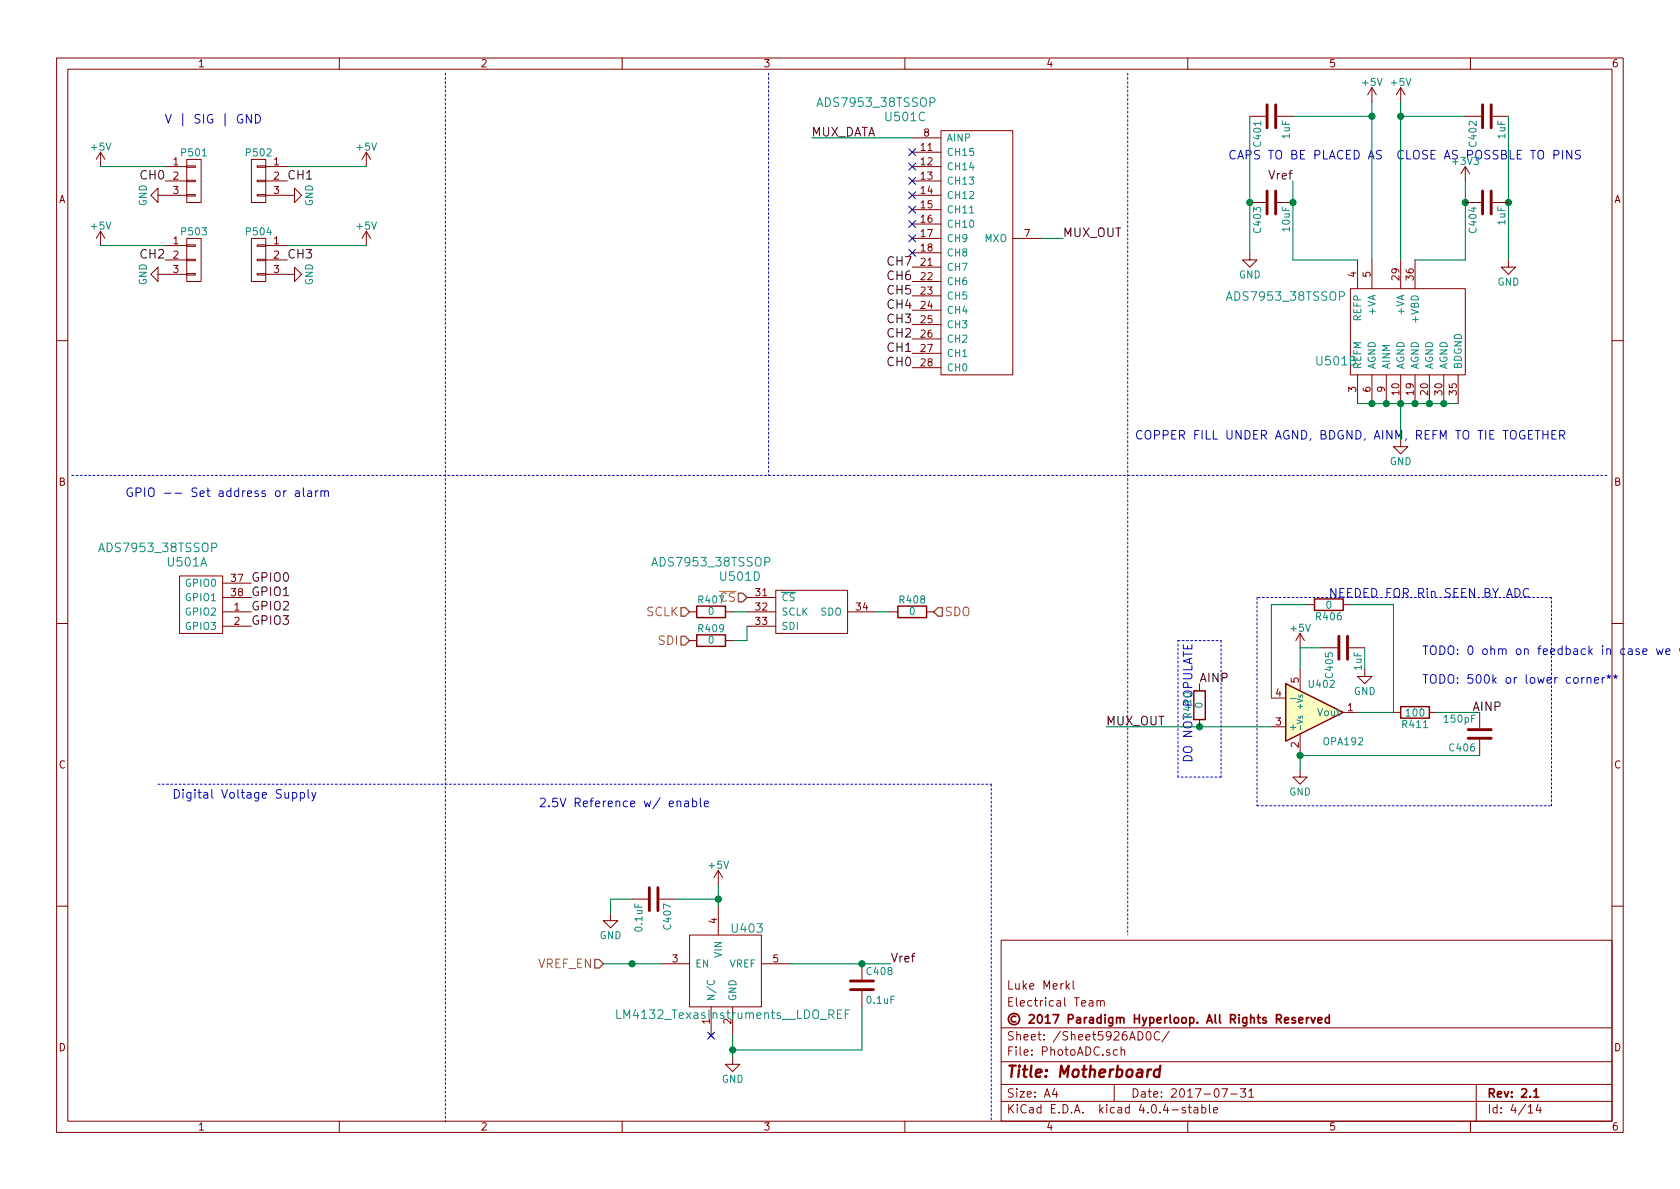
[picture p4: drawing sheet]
<svg xmlns="http://www.w3.org/2000/svg" width="297mm" height="210mm" viewBox="0 0 297 210" stroke-linecap="round" stroke-linejoin="round" font-family="sans-serif">
<g fill="none" stroke="#840000" stroke-width=".18">
<path d="M10 10.3h277v189.9h-277zM12 12.2h273v186.1h-273zM60 10.3v1.9M110 10.3v1.9M160 10.3v1.9M210 10.3v1.9M242.6 15.5l.7 1.3M242.6 15.5v2.5M242.6 15.5l-.8 1.3M247.6 15.5l.8 1.3M247.6 15.5v2.5M247.6 15.5l-.7 1.3"/>
<path d="M260 10.3v1.9M17.8 26.9v2.6M17.8 26.9l-.8 1.3M17.8 26.9l.7 1.3M27.9 34.5v-1.2l-1.2 1.2 1.2 1.3v-1.3h5.1M29.2 29.5h3.8M29.2 32h3.8M33 34.4h1.5v.3h-1.5zM33 31.9h1.5v.2h-1.5zM33 29.3h1.5v.3h-1.5zM33 28.2h2.6v7.6h-2.6zM44.4 28.2h2.6v7.6h-2.6z"/>
<path d="M45.5 34.4h1.5v.3h-1.5zM45.5 31.9h1.5v.2h-1.5zM45.5 29.3h1.5v.3h-1.5zM47 34.5h5.1v-1.2l1.2 1.2-1.2 1.3v-1.3M47 29.5h3.8M47 32h3.8M64.8 26.9v2.6M64.8 26.9l.7 1.3M64.8 26.9l-.8 1.3M161.3 24.4h5.1M161.3 26.9h5.1M161.3 29.5h5.1"/>
<path d="M161.3 32h5.1M161.3 34.5h5.1M161.3 37.1h5.1M161.3 39.6h5.1M166.4 23.1h12.7v43.2h-12.7zM221 20.6h2.8M221 35.8h2.8M225.8 20.6h2.8M225.8 35.8h2.8M259.1 20.6h2.8M259.1 35.8h2.8M259.1 29.5l-.8 1.2"/>
<path d="M259.1 29.5v2.5M259.1 29.5l.7 1.2M263.9 20.6h2.8M263.9 35.8h2.8M17.8 40.9l-.8 1.3M17.8 40.9v2.5M17.8 40.9l.7 1.3M27.9 48.5v-1.3l-1.2 1.3 1.2 1.3v-1.3h5.1M29.2 43.4h3.8M29.2 46h3.8M33 48.4h1.5v.2h-1.5zM33 45.8h1.5v.3h-1.5z"/>
<path d="M33 43.3h1.5v.3h-1.5zM33 42.2h2.6v7.6h-2.6zM44.4 42.2h2.6v7.6h-2.6zM45.5 48.4h1.5v.2h-1.5zM45.5 45.8h1.5v.3h-1.5zM45.5 43.3h1.5v.3h-1.5zM47 48.5h5.1v-1.3l1.2 1.3-1.2 1.3v-1.3M47 43.4h3.8M47 46h3.8M64.8 40.9l.7 1.3M64.8 40.9v2.5M64.8 40.9l-.8 1.3"/>
<path d="M161.3 42.2h5.1M161.3 47.2h5.1M161.3 49.8h5.1M161.3 52.3h5.1M161.3 54.9h5.1M161.3 57.4h5.1M161.3 59.9h5.1M161.3 44.7h5.1M179.1 42.2h5M221 44.7v1.3h-1.3l1.3 1.2 1.2-1.2h-1.2M238.8 51h20.3v15.3h-20.3zM240 46v5"/>
<path d="M242.6 46v5M247.6 46v5M250.2 46v5M266.7 46v1.2h-1.3l1.3 1.3 1.3-1.3h-1.3M10 60.2h2M161.3 62.5h5.1M161.3 65h5.1M240 66.3v5.1M242.6 66.3v5.1M245.1 66.3v5.1M247.6 77.7v1.3h1.3l-1.3 1.3-1.2-1.3h1.2M247.6 66.3v5.1"/>
<path d="M250.2 66.3v5.1M252.7 66.3v5.1M255.3 66.3v5.1M257.8 66.3v5.1M285 60.2h2M10 110.3h2M31.7 101.8h7.7v10.2h-7.7zM39.4 108.2h5M39.4 110.7h5M39.4 103.1h5M39.4 105.7h5M121.9 108.2h1.3"/>
<path d="M121.9 113.3h1.3M128.3 108.2h1.2M128.3 113.3h1.2M132.1 108.2h5.1M132.1 110.7h5.1M132.1 105.7h5.1M137.2 104.4h12.7v7.6h-12.7zM149.9 108.2h5M157.5 108.2h1.2M163.8 108.2h1.3M229.9 112v2.5M229.9 118.4v3.8"/>
<path d="M229.9 112l-.8 1.3M229.9 112l.7 1.3M231.1 106.9h1.3M233.7 114.5h2.8M237.5 106.9h1.3M238.5 114.5h2.8M241.3 118.4v1.2h1.3l-1.3 1.3-1.3-1.3h1.3M285 110.3h2M212.1 120.9v1.3M212.1 127.2v1.3M224.8 128.5h2.5M224.8 123.4h2.5"/>
<path d="M229.9 136.1v1.3h1.2l-1.2 1.3-1.3-1.3h1.3M229.9 129.8v3.8M237.5 126h2.5M246.4 126h1.2M252.7 126h1.3M261.6 126v2.8M261.6 130.8v2.8M111.8 159h2.8M116.6 159h2.8M127 153.9v2.6M127 153.9l-.8 1.3M127 153.9l.8 1.3"/>
<path d="M10 160.2h2M107.9 161.5v1.3h1.3l-1.3 1.3-1.2-1.3h1.2M116.8 170.4h5.1M121.9 165.3h12.7v12.7h-12.7zM125.7 178v5.1M127 160.3v5M129.5 178v5.1M134.6 170.4h5.1M152.4 170.4v2.8M152.4 175.3v2.7M177 166.3h108v32h-108zM188.7 174.4l.4 .5"/>
<path d="M189.1 173.9l-.6 .6M189.7 173.4v1.3l.2 .2M192.6 177h.6v.9M193.2 177.3l-.4 .1-.3 .2 .3 .3 .4-.1M194 177.1l.2-.2 .3 .1 .1 .9M194 176.9v1M194.6 177.1a.36 .36 0 0 1 .3-.2 .36 .36 0 0 1 .3 .2v.8M285 160.2h2M60 198.3v1.9M110 198.3v1.9M125.4 182.8l.6 .6M126 182.8l-.6 .6"/>
<path d="M129.5 186.9v1.3h1.3l-1.3 1.3-1.2-1.3h1.2M160 198.3v1.9M177 194.8h108M177 191.8h108M177 187.8h108M177 181.8h108M186.4 192.5l-.3 1h.9M186.8 193v1M197 191.8v3M197.6 185.7l-.5-.1-.3 .3 .1 .6 .2 .1 .5-.1M198.2 185.7l.2-.1 .4 .1 .1 .9M198.2 185.1v1.5"/>
<path d="M202.8 182.6l.2-.2a.81 .81 0 0 1 .6 .6 .81 .81 0 0 1-.3 .8l-.2 .1a.79 .79 0 0 1-.3-1.3zM205 182.6a.7 .7 0 0 0-.9 .2 .7 .7 0 0 0 .1 .9 .55 .55 0 0 0 .8 .1M206.7 182.3l-1.3 2M209.6 195.9a.37 .37 0 0 0-.6 .1l.1 .3 .5 .1 .1 .1-.3 .3-.4-.1M210 198.3v1.9M210.1 195.8h.5M210.3 195.3v1.3l.3 .2M211.2 195.9h.5l.1 .9M211.8 196.2l-.5 .1-.2 .2 .2 .3 .5-.1M212.5 195.9l.4-.1 .3 .3-.1 .6h-.6M212.5 195.3v1.5M213.8 195.3v1.3l.2 .2"/>
<path d="M214.6 196.3l.7-.1-.1-.3-.4-.1-.2 .2v.7h.6M216 192.5h1l-.6 1.5M217.6 193.5h1.1M219.3 192.5h.9l-.5 .6 .5 .1v.7l-.2 .1-.7-.1M220.8 193l.4-.5v1.5M220.8 194h.9M260 198.3v1.9M261 191.8v6.5M270.2 196.8h.8M272 195.2l-.4 1.1h.9M272.3 195.8v1"/>
</g>
<path d="M231 179.9v1M231.4 179.9l-.4 .3M231.8 179.9l.4 1 .3-1M235 179.4v1.5M227.1 180.4l.7-.1v-.3l-.4-.1-.3 .2 .1 .7h.6M229 180a.37 .37 0 0 0-.6 .1l.1 .3 .5 .1 .1 .1-.2 .3-.5-.1M229.6 180.4l.8-.1-.1-.3-.4-.1-.3 .2 .1 .7h.6M233 180.4l.7-.1v-.3l-.5-.1-.2 .2 .1 .7h.6M235 180l-.4-.1-.3 .3 .1 .6 .2 .1 .4-.1M271.2 193l.4-.5v1.5M271.2 194h.9" fill="none" stroke="#840000" stroke-width=".3"/>
<path d="M205.1 189.2a.7 .7 0 0 0-1 .3v.8l.2 .1 .6-.1M205.2 188.4l-.3 2" fill="none" stroke="#840000" stroke-width=".41"/>
<g fill="none" stroke="#0000c2" stroke-width=".18">
<path d="M42.8 20.3a.71 .71 0 0 0-.8 .7 .71 .71 0 0 0 .8 .7l.1-.6h-.3M44.4 20.2v1.6l-.8-1.6v1.6M45.2 20.2a.77 .77 0 0 1 .9 .8 .77 .77 0 0 1-.9 .8zM274.8 27.4l.7-.1 .1-.2v-.4l-.3-.1h-.5v1.5M276.3 26.6v1.5M277.9 26.6v1.5l-.9-1.5v1.5M279.4 26.7a.62 .62 0 0 0-.8 0v.5l.7 .3v.5a.62 .62 0 0 1-.8 0M272.8 76.1v1.5M272.8 76.9h.9M273.7 76.1v1.5M274.4 76.9h.5M275.1 76.1h-.7v1.5h.7"/>
<path d="M275.8 76.9h.7l.2-.3-.1-.3-.2-.2h-.6v1.5M276.1 76.9l.6 .7M23.3 86.4a.71 .71 0 0 0-.9 .6 .71 .71 0 0 0 .9 .7l.1-.6h-.3M24.1 87.1l.7-.1 .1-.2v-.4l-.3-.1h-.5v1.5M25.6 86.3v1.5M26.5 86.4a.5 .5 0 0 1 .5-.1 .5 .5 0 0 1 .3 .5l-.1 .8a.53 .53 0 0 1-.6 .2 .53 .53 0 0 1-.4-.5v-.5zM57.4 87a.35 .35 0 0 1 .3-.2 .35 .35 0 0 1 .4 .2v.8M209.2 114v.7h1.5v-.7M267.9 104.1a.77 .77 0 0 1 .9 .7 .77 .77 0 0 1-.9 .8zM270.3 104.2a.62 .62 0 0 0-.8 0 .62 .62 0 0 0-.2 .7 .58 .58 0 0 0 .3 .6 .58 .58 0 0 0 .7-.1M280.6 120l.1-.1a.36 .36 0 0 1 .6 .1v.8M280.6 119.8v1"/>
<path d="M283.3 119.8v1M283.7 119.8l-.3 .1-.1 .2M284.1 119.5l.4 .2 .3-.2M284.2 120l.3-.3 .2 .3M284.5 119.3v.4M285.3 119.5l.3 .2 .4-.2M285.4 120l.2-.3 .2 .3M285.6 119.3v.4M54.5 139.6v1.3l.2 .2M281.9 120.3l.8-.1-.1-.3-.5-.1-.2 .2 .1 .7h.6M51.7 140.2a.48 .48 0 0 1 .7 .1v.7a.48 .48 0 0 1-.7 .1M53.1 140.2a.48 .48 0 0 1 .7 .1v.7a.48 .48 0 0 1-.7 .1"/>
<path d="M53.1 140.1v1.6M55.1 140.1l.4 1M55.9 140.1l-.6 1.4-.2 .2M119.7 141.8l.1-.1a.36 .36 0 0 1 .6 .2v.8M121.1 141.7h.6v1M121.7 142l-.5 .1a.3 .3 0 0 0-.2 .3 .3 .3 0 0 0 .2 .3l.5-.1M122.5 141.7a.48 .48 0 0 1 .6 .1v.7a.48 .48 0 0 1-.6 .1M122.5 141.1v1.6M123.8 141.1v1.4l.3 .2M124.5 142.2l.8-.2-.1-.3h-.4l-.3 .2 .1 .7h.6"/>
</g>
<g fill="none" stroke="#000084" stroke-width=".18">
<path d="M160.7 26.3l1.2 1.2M160.7 28.8l1.2 1.3M160.7 31.4l1.2 1.2M160.7 33.9l1.2 1.2M160.7 36.5l1.2 1.2M160.7 39l1.2 1.2M161.9 26.3l-1.2 1.2M161.9 28.8l-1.2 1.3M161.9 31.4l-1.2 1.2M161.9 33.9l-1.2 1.2M161.9 36.5l-1.2 1.2M161.9 39l-1.2 1.2"/>
<path d="M160.7 41.5l1.2 1.3M160.7 44.1l1.2 1.2M161.9 41.5l-1.2 1.3M161.9 44.1l-1.2 1.2M125.1 182.5l1.2 1.2M126.3 182.5l-1.2 1.2"/>
</g>
<g fill="none" stroke="#008400" stroke-width=".18">
<path d="M242.6 18v28M247.6 18v28M17.8 29.5h11.4M50.8 29.5h14M143.5 24.4h17.8M221 20.6v24.1M228.6 32v14h11.4M228.6 20.6h14M247.6 20.6h11.5M259.1 32v14h-8.9M266.7 20.6v25.4M17.8 43.4h11.4"/>
<path d="M50.8 43.4h14M184.1 42.2h3.9M240 71.4h17.8M247.6 71.4v6.3M129.5 108.2h2.6M132.1 110.7v2.6h-2.6M154.9 108.2h2.6M231.1 106.9h-6.3v16.5M233.7 114.5h-3.8v3.9M238.8 106.9h7.6v19.1h-6.4M241.3 114.5v3.9M195.6 128.5h29.2"/>
<path d="M254 126h7.6M261.6 133.6h-31.7v2.5M111.8 159h-3.9v2.5M119.4 159h7.6M127 156.5v3.8M106.7 170.4h10.1M139.7 170.4h17.8M152.4 178v7.7h-22.9M129.5 183.1v3.8"/>
</g>
<g fill="none" stroke="#0000c2" stroke-width=".18" stroke-dasharray=".3 .4">
<path d="M78.7 12.9v185.5M135.9 12.9v71.2M199.4 12.9v152.4M12.7 84.1h271.8M208.3 113.3h7.6M215.9 113.3v24.1M222.2 105.7v36.8M274.3 105.7h-52.1M27.9 138.7h147.4M175.3 138.7v59.7M208.3 137.4v-24.1M215.9 137.4h-7.6"/>
<path d="M222.2 142.5h52.1M274.3 142.5v-36.8"/>
</g>
<path d="M227.3 120.9l10.2 5.1-10.2 5.1z" fill="#ffffc2" stroke="#ffffc2" stroke-width=".18"/>
<path d="M123.2 107.2h5.1v2h-5.1zM123.2 112.3h5.1v2h-5.1zM158.7 107.2h5.1v2h-5.1zM232.4 105.9h5.1v2h-5.1zM211.1 122.2h2v5h-2zM227.3 120.9l10.2 5.1-10.2 5.1zM247.6 125h5.1v2h-5.1z" fill="none" stroke="#840000" stroke-width=".25"/>
<path d="M228.1 123.5h1M229.7 126.7l-.1 .2 .2 .1 .2-.3h.3v.3M109.1 178.6v1.5h.7M125.1 173.4a.5 .5 0 0 0 .1 .6 .5 .5 0 0 0 .6 .1l.3-.1a.41 .41 0 0 0 .1-.6M148.1 179.3h.5M148.8 178.6h-.7v1.5h.7M149.5 179.3h.5M150.2 178.6h-.7v1.5" fill="none" stroke="#008484" stroke-width=".18"/>
<g fill="none" stroke="#840000" stroke-width=".51">
<path d="M224 18.5v4.1M225.6 18.5v4.1M262.1 18.5v4.1M263.7 18.5v4.1M224 33.8v4M225.6 33.8v4M262.1 33.8v4M263.7 33.8v4M236.7 112.5v4.1M238.3 112.5v4.1M259.6 129h4.1M259.6 130.6h4.1"/>
<path d="M114.8 157v4M116.3 157v4M150.4 175h4M150.4 173.5h4"/>
</g>
<g fill="#008400" stroke="#008400" stroke-width=".25">
<circle cx="229.9" cy="133.6" r=".51"/>
<circle cx="212.1" cy="128.5" r=".51"/>
<circle cx="129.5" cy="185.7" r=".51"/>
<circle cx="111.8" cy="170.4" r=".51"/>
<circle cx="127" cy="159" r=".51"/>
<circle cx="152.4" cy="170.4" r=".51"/>
<circle cx="259.1" cy="35.8" r=".51"/>
<circle cx="228.6" cy="35.8" r=".51"/>
<circle cx="242.6" cy="20.6" r=".51"/>
<circle cx="221" cy="35.8" r=".51"/>
<circle cx="247.7" cy="20.6" r=".51"/>
<circle cx="242.6" cy="71.4" r=".51"/>
<circle cx="245.1" cy="71.4" r=".51"/>
<circle cx="247.7" cy="71.4" r=".51"/>
<circle cx="250.2" cy="71.4" r=".51"/>
<circle cx="252.7" cy="71.4" r=".51"/>
<circle cx="255.3" cy="71.4" r=".51"/>
<circle cx="266.7" cy="35.8" r=".51"/>
</g>
<path d="M120.4 107.4h.8l.7 .8-.7 .8h-.8zM120.4 112.5h.8l.7 .8-.7 .7h-.8zM130.6 104.9h.7l.8 .8-.8 .7h-.7zM165.9 107.4h.7v1.6h-.7l-.8-.8zM105.2 169.7h.7l.8 .7-.8 .8h-.7z" fill="none" stroke="#848400" stroke-width=".25"/>
<text font-size="2.8" fill="#840000" x="178" y="190.5">Title: Motherboard</text>
<g font-size="2.1" fill="#0000c2">
<text x="28.5" y="21.8">V | SIG | GND</text>
<text x="217.2" y="28.2">CAPS TO BE PLACED AS CLOSE AS POSSBLE TO PINS</text>
<text x="200.7" y="77.7">COPPER FILL UNDER AGND, BDGND, AINM, REFM TO TIE TOGETHER</text>
<text x="29.5" y="87.9">GPIO -- Set address or alarm</text>
<text x="234.9" y="105.7">NEEDED FOR Rin SEEN BY ADC</text>
<text x="251.5" y="115.8">TODO: 0 ohm on feedback in case we want to jum</text>
<text x="251.5" y="120.9">TODO: 500k or lower corner**</text>
<text x="210.8" y="134.9" transform="rotate(-90 210.8 134.9)">DO NOT POPULATE</text>
<text x="30.5" y="141.2">Digital Voltage Supply</text>
<text x="95.2" y="142.7">2.5V Reference w/ enable</text>
</g>
<g font-size="2.1" fill="#008484">
<text x="145" y="18.9">ADS7953_38TSSOP</text>
<text x="156.7" y="21.4">U501C</text>
<text x="217.4" y="53.2">ADS7953_38TSSOP</text>
<text x="232.9" y="64.6">U501B</text>
<text x="18" y="97.6">ADS7953_38TSSOP</text>
<text x="29.7" y="100.2">U501A</text>
<text x="115.8" y="100.2">ADS7953_38TSSOP</text>
<text x="127.2" y="106.4">CS</text>
<text x="127.5" y="102.7">U501D</text>
<text x="129.5" y="164.9">U403</text>
<text x="109.9" y="180.2">LM4132_TexasInstruments__LDO_REF</text>
</g>
<g font-size="2.1">
<text x="143.5" y="24.1">MUX_DATA</text>
<text x="25" y="31.7">CH0</text>
<text x="50.8" y="31.7">CH1</text>
<text x="224.5" y="31.7">Vref</text>
<text x="188" y="41.9">MUX_OUT</text>
<text x="25" y="45.7">CH2</text>
<text x="50.8" y="45.7">CH3</text>
<text x="157" y="47">CH7</text>
<text x="157" y="49.5">CH6</text>
<text x="157" y="52.1">CH5</text>
<text x="157" y="54.6">CH4</text>
<text x="157" y="57.1">CH3</text>
<text x="157" y="59.7">CH2</text>
<text x="157" y="62.2">CH1</text>
<text x="157" y="64.8">CH0</text>
<text x="44.4" y="102.9">GPIO0</text>
<text x="44.4" y="105.4">GPIO1</text>
<text x="44.4" y="107.9">GPIO2</text>
<text x="44.4" y="110.5">GPIO3</text>
<text x="212.1" y="120.6">AINP</text>
<text x="260.3" y="125.7">AINP</text>
<text x="195.6" y="128.3">MUX_OUT</text>
<text x="157.5" y="170.2">Vref</text>
</g>
<g font-size="2.1" fill="#848400">
<text x="114.2" y="109">SCLK</text>
<text x="167" y="109">SDO</text>
<text x="116.5" y="114">SDI</text>
<text x="95" y="171.2">VREF_EN</text>
</g>
<g font-size="2.1" fill="#840000">
<text x="178" y="178">Electrical Team</text>
<text x="178" y="175">Luke Merkl</text>
<text x="178" y="184">Sheet: /Sheet5926AD0C/</text>
<text x="178" y="181">© 2017 Paradigm Hyperloop. All Rights Reserved</text>
<text x="178" y="186.7">File: PhotoADC.sch</text>
<text x="178" y="196.9">KiCad E.D.A. kicad 4.0.4-stable</text>
<text x="178" y="194.1">Size: A4</text>
<text x="200" y="194.1">Date: 2017-07-31</text>
<text x="263" y="194.1">Rev: 2.1</text>
<text x="263" y="196.9">Id: 4/14</text>
</g>
<g font-size="1.8" fill="#840000">
<text x="35" y="11.9">1</text>
<text x="85" y="11.9">2</text>
<text x="135" y="11.9">3</text>
<text x="185" y="11.9">4</text>
<text x="235" y="11.9">5</text>
<text x="285" y="11.9">6</text>
<text x="30.6" y="29.2">1</text>
<text x="48.4" y="29.2">1</text>
<text x="162.9" y="26.7">11</text>
<text x="162.9" y="29.2">12</text>
<text x="163.3" y="24.1">8</text>
<text x="10.4" y="35.9">A</text>
<text x="30.6" y="31.7">2</text>
<text x="30.6" y="34.3">3</text>
<text x="48.4" y="31.7">2</text>
<text x="48.4" y="34.3">3</text>
<text x="162.9" y="31.7">13</text>
<text x="162.9" y="34.3">14</text>
<text x="285.4" y="35.9">A</text>
<text x="162.9" y="36.8">15</text>
<text x="162.9" y="39.4">16</text>
<text x="162.9" y="41.9">17</text>
<text x="181.1" y="41.9">7</text>
<text x="30.6" y="43.2">1</text>
<text x="30.6" y="45.7">2</text>
<text x="48.4" y="43.2">1</text>
<text x="48.4" y="45.7">2</text>
<text x="162.9" y="47">21</text>
<text x="162.9" y="44.4">18</text>
<text x="30.6" y="48.3">3</text>
<text x="48.4" y="48.3">3</text>
<text x="162.9" y="49.5">22</text>
<text x="162.9" y="52.1">23</text>
<text x="239.8" y="49" transform="rotate(-90 239.8 49)">4</text>
<text x="242.3" y="49" transform="rotate(-90 242.3 49)">5</text>
<text x="247.4" y="49.5" transform="rotate(-90 247.4 49.5)">29</text>
<text x="249.9" y="49.5" transform="rotate(-90 249.9 49.5)">36</text>
<text x="162.9" y="54.6">24</text>
<text x="162.9" y="57.1">25</text>
<text x="162.9" y="59.7">26</text>
<text x="162.9" y="62.2">27</text>
<text x="162.9" y="64.8">28</text>
<text x="239.8" y="69.3" transform="rotate(-90 239.8 69.3)">3</text>
<text x="242.3" y="69.3" transform="rotate(-90 242.3 69.3)">6</text>
<text x="244.9" y="69.3" transform="rotate(-90 244.9 69.3)">9</text>
<text x="247.4" y="69.8" transform="rotate(-90 247.4 69.8)">10</text>
<text x="249.9" y="69.8" transform="rotate(-90 249.9 69.8)">19</text>
<text x="252.5" y="69.8" transform="rotate(-90 252.5 69.8)">20</text>
<text x="255" y="69.8" transform="rotate(-90 255 69.8)">30</text>
<text x="257.6" y="69.8" transform="rotate(-90 257.6 69.8)">35</text>
<text x="10.4" y="85.9">B</text>
<text x="285.4" y="85.9">B</text>
<text x="40.9" y="102.9">37</text>
<text x="40.9" y="105.4">38</text>
<text x="41.4" y="107.9">1</text>
<text x="133.7" y="105.4">31</text>
<text x="133.7" y="107.9">32</text>
<text x="151.4" y="107.9">34</text>
<text x="41.4" y="110.5">2</text>
<text x="133.7" y="110.5">33</text>
<text x="225.6" y="123.2">4</text>
<text x="229.6" y="120.7" transform="rotate(-90 229.6 120.7)">5</text>
<text x="238.3" y="125.7">1</text>
<text x="225.6" y="128.3">3</text>
<text x="10.4" y="135.9">C</text>
<text x="229.6" y="132.2" transform="rotate(-90 229.6 132.2)">2</text>
<text x="285.4" y="135.9">C</text>
<text x="126.7" y="163.3" transform="rotate(-90 126.7 163.3)">4</text>
<text x="118.9" y="170.2">3</text>
<text x="136.7" y="170.2">5</text>
<text x="10.4" y="185.9">D</text>
<text x="125.5" y="181.1" transform="rotate(-90 125.5 181.1)">1</text>
<text x="129.3" y="181.1" transform="rotate(-90 129.3 181.1)">2</text>
<text x="285.4" y="185.9">D</text>
<text x="35" y="199.9">1</text>
<text x="85" y="199.9">2</text>
<text x="135" y="199.9">3</text>
<text x="185" y="199.9">4</text>
<text x="235" y="199.9">5</text>
<text x="285" y="199.9">6</text>
</g>
<g font-size="1.8" fill="#008484">
<text x="240.9" y="15.2">+5V</text>
<text x="246" y="15.2">+5V</text>
<text x="16.2" y="26.6">+5V</text>
<text x="32.2" y="27.6">P501</text>
<text x="43.7" y="27.6">P502</text>
<text x="63.1" y="26.6">+5V</text>
<text x="167.4" y="25">AINP</text>
<text x="167.4" y="27.6">CH15</text>
<text x="223" y="25.8" transform="rotate(-90 223 25.8)">C401</text>
<text x="228" y="24.5" transform="rotate(-90 228 24.5)">1uF</text>
<text x="257" y="29.2">+3V3</text>
<text x="261.1" y="25.8" transform="rotate(-90 261.1 25.8)">C402</text>
<text x="266.1" y="24.5" transform="rotate(-90 266.1 24.5)">1uF</text>
<text x="167.4" y="30.1">CH14</text>
<text x="167.4" y="32.6">CH13</text>
<text x="167.4" y="35.2">CH12</text>
<text x="16.2" y="40.6">+5V</text>
<text x="25.9" y="36.5" transform="rotate(-90 25.9 36.5)">GND</text>
<text x="32.2" y="41.6">P503</text>
<text x="43.7" y="41.6">P504</text>
<text x="55.3" y="36.5" transform="rotate(-90 55.3 36.5)">GND</text>
<text x="63.1" y="40.6">+5V</text>
<text x="167.4" y="37.7">CH11</text>
<text x="167.4" y="40.3">CH10</text>
<text x="223" y="41" transform="rotate(-90 223 41)">C403</text>
<text x="228" y="40.8" transform="rotate(-90 228 40.8)">10uF</text>
<text x="261.1" y="41" transform="rotate(-90 261.1 41)">C404</text>
<text x="266.1" y="39.7" transform="rotate(-90 266.1 39.7)">1uF</text>
<text x="167.4" y="47.9">CH7</text>
<text x="167.4" y="42.8">CH9</text>
<text x="167.4" y="45.3">CH8</text>
<text x="174" y="42.8">MXO</text>
<text x="25.9" y="50.5" transform="rotate(-90 25.9 50.5)">GND</text>
<text x="55.3" y="50.5" transform="rotate(-90 55.3 50.5)">GND</text>
<text x="167.4" y="50.4">CH6</text>
<text x="167.4" y="53">CH5</text>
<text x="219" y="49.2">GND</text>
<text x="264.7" y="50.5">GND</text>
<text x="167.4" y="55.5">CH4</text>
<text x="167.4" y="58">CH3</text>
<text x="240.7" y="56.8" transform="rotate(-90 240.7 56.8)">REFP</text>
<text x="243.2" y="55.5" transform="rotate(-90 243.2 55.5)">+VA</text>
<text x="248.3" y="55.5" transform="rotate(-90 248.3 55.5)">+VA</text>
<text x="250.8" y="56.8" transform="rotate(-90 250.8 56.8)">+VBD</text>
<text x="167.4" y="60.6">CH2</text>
<text x="167.4" y="63.1">CH1</text>
<text x="167.4" y="65.7">CH0</text>
<text x="240.7" y="65.3" transform="rotate(-90 240.7 65.3)">REFM</text>
<text x="243.2" y="65.3" transform="rotate(-90 243.2 65.3)">AGND</text>
<text x="245.7" y="65.3" transform="rotate(-90 245.7 65.3)">AINM</text>
<text x="248.3" y="65.3" transform="rotate(-90 248.3 65.3)">AGND</text>
<text x="250.8" y="65.3" transform="rotate(-90 250.8 65.3)">AGND</text>
<text x="253.4" y="65.3" transform="rotate(-90 253.4 65.3)">AGND</text>
<text x="255.9" y="65.3" transform="rotate(-90 255.9 65.3)">AGND</text>
<text x="258.4" y="65.3" transform="rotate(-90 258.4 65.3)">BDGND</text>
<text x="245.7" y="82.2">GND</text>
<text x="32.9" y="103.8">GPIO0</text>
<text x="32.9" y="106.3">GPIO1</text>
<text x="123.6" y="106.7">R407</text>
<text x="138.2" y="106.3">CS</text>
<text x="159.2" y="106.7">R408</text>
<text x="234.5" y="107.6">0</text>
<text x="32.9" y="108.8">GPIO2</text>
<text x="32.9" y="111.4">GPIO3</text>
<text x="123.6" y="111.8">R409</text>
<text x="125.2" y="108.7">0</text>
<text x="125.2" y="113.8">0</text>
<text x="138.2" y="108.8">SCLK</text>
<text x="138.2" y="111.4">SDI</text>
<text x="145" y="108.8">SDO</text>
<text x="160.8" y="108.7">0</text>
<text x="228.3" y="111.7">+5V</text>
<text x="232.8" y="109.7">R406</text>
<text x="235.7" y="119.8" transform="rotate(-90 235.7 119.8)">C405</text>
<text x="240.7" y="118.5" transform="rotate(-90 240.7 118.5)">1uF</text>
<text x="212.6" y="125.2" transform="rotate(-90 212.6 125.2)">0</text>
<text x="231.6" y="121.6">U402</text>
<text x="239.3" y="122.9">GND</text>
<text x="210.6" y="126.8" transform="rotate(-90 210.6 126.8)">R410</text>
<text x="227.8" y="129.2">+</text>
<text x="233" y="126.6">Vout</text>
<text x="234.1" y="131.8">OPA192</text>
<text x="248.1" y="128.7">R411</text>
<text x="248.7" y="126.7">100</text>
<text x="255.5" y="127.8">150pF</text>
<text x="256.4" y="132.9">C406</text>
<text x="227.9" y="140.7">GND</text>
<text x="125.4" y="153.6">+5V</text>
<text x="106" y="166.1">GND</text>
<text x="113.6" y="164.6" transform="rotate(-90 113.6 164.6)">0.1uF</text>
<text x="118.6" y="164.2" transform="rotate(-90 118.6 164.2)">C407</text>
<text x="122.9" y="171.1">EN</text>
<text x="127.6" y="169.3" transform="rotate(-90 127.6 169.3)">VIN</text>
<text x="128.9" y="171.1">VREF</text>
<text x="153.4" y="172.4">C408</text>
<text x="126.4" y="177" transform="rotate(-90 126.4 177)">N/C</text>
<text x="130.2" y="177" transform="rotate(-90 130.2 177)">GND</text>
<text x="153.4" y="177.5">0.1uF</text>
<text x="127.6" y="191.5">GND</text>
</g>
<g font-size="1.4" fill="#008484">
<text x="230.4" y="125.2" transform="rotate(-90 230.4 125.2)">+Vs</text>
<text x="230.4" y="129.3" transform="rotate(-90 230.4 129.3)">-Vs</text>
</g>
</svg>
